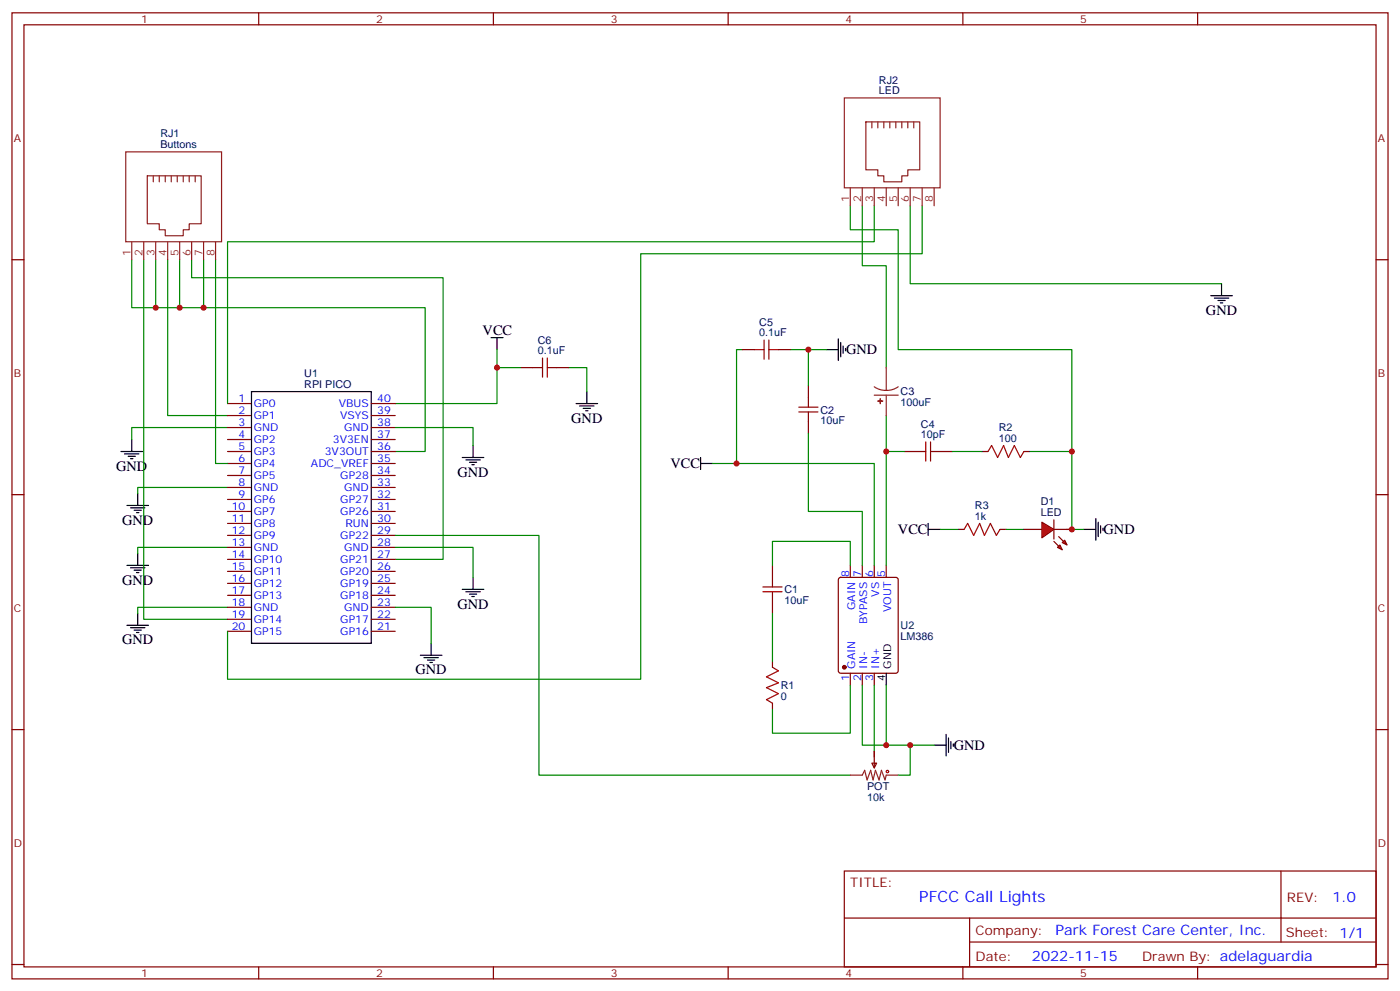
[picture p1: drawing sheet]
<svg xmlns="http://www.w3.org/2000/svg" width="412mm" height="292mm" viewBox="0 0 412 292" stroke-linecap="round" stroke-linejoin="round" font-family="sans-serif">
<g fill="none" stroke="#870000" stroke-width=".35">
<path d="M3.5 3.8h405.4v284.3h-405.4zM7.1 7.3h398.2v277.3h-398.2zM76.2 3.8v3.5M145.3 3.8v3.5M214.5 3.8v3.5M283.6 3.8v3.5M352.8 3.8v3.5M3.5 76.4h3.6M405.3 76.4h3.6M67 118.8h7.1M109.4 118.8h7M153.5 108.2h3.5"/>
<path d="M164 108.2h3.6M218.7 102.9h3.5M229.3 102.9h3.5M238.1 113.5v3.5M67 132.9h7.1M67 122.3h7.1M67 125.8h7.1M67 129.4h7.1M67 136.4h7.1M67 139.9h7.1M109.4 132.9h7M109.4 122.3h7"/>
<path d="M109.4 125.8h7M109.4 129.4h7M109.4 136.4h7M109.4 139.9h7M238.1 124.1v3.5M266.3 132.9h3.6M276.9 132.9h3.6M289.3 132.9h1.7M301.6 132.9h1.8M3.5 145.6h3.6M67 143.5h7.1M67 147h7.1"/>
<path d="M67 150.5h7.1M67 154.1h7.1M67 157.6h7.1M109.4 143.5h7M109.4 147h7M109.4 150.5h7M109.4 154.1h7M109.4 157.6h7M282.2 155.8h1.8M294.6 155.8h1.7M301.6 155.8h5.3M310.4 155.8h5.3"/>
<path d="M405.3 145.6h3.6M67 161.1h7.1M67 164.6h7.1M67 168.2h7.1M67 171.7h7.1M67 175.2h7.1M67 178.8h7.1M109.4 161.1h7M109.4 164.6h7M109.4 168.2h7M109.4 171.7h7M109.4 175.2h7"/>
<path d="M109.4 178.8h7M227.5 166.4v3.5M227.5 177v3.5M247.2 170.1l.4-.2h16.3l.6 .5 .1 27-.5 .7-16.5 .1-.6-.5-.1-27.1zM250.5 166.4v3.5M254 166.4v3.5M257.5 166.4v3.5M261.1 166.4v3.5M67 182.3h7.1M67 185.8h7.1M109.4 182.3h7M109.4 185.8h7"/>
<path d="M227.5 194.6v1.8M250.5 198.2v3.5M254 198.2v3.5M257.5 198.2v3.5M3.5 214.7h3.6M227.5 207v1.7M405.3 214.7h3.6M248.7 256.4h156.6v28.2h-156.6zM377.3 256.4v20.9M248.7 270.2h156.5M285.6 277.3h119.6M285.6 270.2v14.1"/>
<path d="M3.5 283.9h3.6M76.2 284.6v3.5M145.3 284.6v3.5M214.5 284.6v3.5M283.6 284.6v3.5M352.8 284.6v3.5M405.3 283.9h3.6"/>
</g>
<circle cx="248.7" cy="196.4" r=".53" fill="#870000" stroke="#870000" stroke-width=".35"/>
<g fill="none" stroke="#000" stroke-width=".35">
<path d="M144.6 99.4h3.6M146.4 99.4v3.5M246.9 99.7v6.4M356.7 87h6.3M357.7 87.7h4.2M358.8 88.4h2.1M359.5 89.1h.7M359.8 83.5v3.5M74.1 115.3h35.3v74h-35.3zM169.7 118.8h6.3M170.7 119.5h4.3M172.9 115.3v3.5"/>
<path d="M243.4 102.9h3.5M247.6 100.8v4.2M248.4 101.8v2.2M249.1 102.6v.7M35.6 132.9h6.4M36.7 133.6h4.2M37.7 134.3h2.2M38.5 135h.7M38.8 129.4v3.5M136.2 134.7h6.3M137.2 135.4h4.3M138.3 136.1h2.1"/>
<path d="M139 136.8h.7M139.3 131.1v3.6M171.8 120.2h2.1M172.5 120.9h.7M206.4 136.4h3.5M206.4 134.7v3.5M37.4 148.8h6.3M38.5 149.5h4.2M39.5 150.2h2.1M40.2 150.9h.7M40.6 145.2v3.6M273.4 155.8h3.5"/>
<path d="M273.4 154.1v3.5M319.3 155.8h3.5M322.8 152.6v6.4M323.5 153.7v4.2M324.2 154.8v2.1M324.9 155.5v.7M37.4 166.4h6.3M38.5 167.1h4.2M39.5 167.8h2.1M40.2 168.5h.7M40.6 162.9v3.5M136.2 173.5h6.3"/>
<path d="M137.2 174.2h4.3M138.3 174.9h2.1M139 175.6h.7M139.3 169.9v3.6M37.4 184h6.3M38.5 184.7h4.2M39.5 185.5h2.1M40.2 186.2h.7M40.6 180.5v3.5M123.8 192.9h6.4M124.9 193.6h4.2M125.9 194.3h2.2"/>
<path d="M126.6 195h.8M127 189.3v3.6M261.1 198.2v3.5M275.2 219.3h3.5M278.7 216.1v6.4M279.4 217.2v4.2M280.1 218.3v2.1M280.8 219v.7"/>
</g>
<g fill="none" stroke="#a10000" stroke-width=".35">
<path d="M157 108.2h2.8M159.8 105.4v5.6M161.2 108.2h2.8M161.2 105.4v5.6M222.2 102.9h2.9M225.1 100.1v5.6M226.5 102.9h2.8M226.5 100.1v5.6M235.3 119.8h5.6M238.1 117v2.8M235.3 121.2h5.6M238.1 121.2v2.9"/>
<path d="M269.9 132.9h2.8M272.7 130.1v5.6M274.1 132.9h2.8M274.1 130.1v5.6M291 132.9l1.1-1.8 1.8 3.6 1.7-3.6 1.4 3.6 1.8-3.6 1.8 3.6 1-1.8M284 155.8l1-1.7 1.8 3.5 1.8-3.5 1.4 3.5 1.7-3.5 1.8 3.5 1.1-1.8M224.7 174.2h5.7M224.7 172.8h5.7M227.5 169.9v2.9M227.5 174.2v2.8M227.5 196.4l1.8 1-3.5 1.8 3.5 1.8-3.5 1.4 3.5 1.8-3.5 1.7 1.7 1.1"/>
</g>
<g fill="none" stroke="#008700" stroke-width=".35">
<path d="M38.8 76.4v14.2h86.4v42.3h-8.8M42.3 76.4v105.9h24.7M45.9 76.4v14.2M49.4 76.4v45.9h17.6M52.9 76.4v14.2M56.4 76.4v5.3h74.1v82.9h-14.1M60 76.4v14.2M63.5 76.4v60h3.5M250.5 60.6v7h14.1v35.3h51.1v30M254 60.6v17.6h7.1v30M257.5 60.6v10.6h-190.5v47.6M268.1 60.6v22.9h91.7"/>
<path d="M271.6 60.6v14.1h-82.9v125.2h-121.7v-14.1M146.4 102.9v15.9h-30M146.4 108.2h7.1M167.6 108.2h5.3v7.1M218.7 102.9h-1.7v33.5M232.8 102.9h5.3v10.6M238.1 102.9h5.3M67 125.8h-28.2v3.6M116.4 125.8h22.9v5.3M209.9 136.4h47.6v30M238.1 127.6v22.9h15.9v15.9M261.1 122.3v10.6"/>
<path d="M266.3 132.9h-5.2v33.5M280.5 132.9h8.8M303.4 132.9h12.3v22.9M67 143.5h-26.4v1.7M116.4 157.6h42.3v70.5h91.8M276.9 155.8h5.3M296.3 155.8h5.3M314 155.8h5.3M67 161.1h-26.4v1.8M67 178.8h-26.4v1.7M116.4 161.1h22.9v8.8M227.5 166.4v-7.1h23v7.1"/>
<path d="M227.5 180.5v14.1M250.5 201.7v14.1h-23v-7.1M254 201.7v17.6h7.1M257.5 201.7v19.4M261.1 201.7v17.6h14.1M268.1 219.3v8.8h-3.5"/>
</g>
<g fill="none" stroke="#8c2424" stroke-width=".35">
<path d="M248.7 28.8h28.2v26.5h-28.2zM255.1 35.9h15.8v14.1h-3.5v1.8h-1.8v1.7h-5.3v-1.7h-1.7v-1.8h-3.5zM256.8 35.9v1.7M258.6 35.9v1.7M260.3 35.9v1.7M262.1 35.9v1.7M263.9 35.9v1.7M265.6 35.9v1.7M267.4 35.9v1.7M269.2 35.9v1.7M37 44.7h28.3v26.5h-28.3zM43.4 51.8h15.9v14.1h-3.6v1.7h-1.7v1.8h-5.3v-1.8h-1.8v-1.7h-3.5z"/>
<path d="M45.2 51.8v1.7M46.9 51.8v1.7M48.7 51.8v1.7M50.4 51.8v1.7M52.2 51.8v1.7M54 51.8v1.7M55.7 51.8v1.7M57.5 51.8v1.7M250.5 55.3v5.3M254 55.3v5.3M257.5 55.3v5.3M261.1 55.3v5.3"/>
<path d="M264.6 55.3v5.3M268.1 55.3v5.3M271.6 55.3v5.3M275.2 55.3v5.3M38.8 71.2v5.2M42.3 71.2v5.2M45.9 71.2v5.2M49.4 71.2v5.2M52.9 71.2v5.2M56.4 71.2v5.2M60 71.2v5.2M63.5 71.2v5.2"/>
<path d="M257.5 113.8l1.7 .9 1.9 .2M257.5 116.3h7.1M261.1 108.2v6.7M261.1 116.3v6M264.6 113.8l-1.7 .9-1.8 .2"/>
</g>
<g fill="#8c2424" stroke="#8c2424" stroke-width=".35">
<path d="M258.6 118l1.4 .1z"/>
<path d="M259.3 117.4v1.4z"/>
</g>
<g fill="#f00" stroke="#870000" stroke-width=".35">
<path d="M312.9 159.7l.7-.7 .7 1.4z"/>
<path d="M311.5 161.1l.7-.7 .7 1.4z"/>
</g>
<g fill="#870000" stroke="#870000" stroke-width=".35">
<path d="M311.9 157.9l1.4 1.4z"/>
<path d="M310.4 159.3l1.5 1.5z"/>
</g>
<g fill="#f00" stroke="#870000" stroke-width=".35">
<path d="M310.4 153v5.6z"/>
<path d="M306.9 153.7l3.5 2.1-3.5 2.5z"/>
</g>
<path d="M250.5 228.1h3.5l.7-1.4 .7 2.9 1.1-2.9 .7 2.9 .7-2.9 1 2.9 .7-2.9 1.1 2.9 .4-1.5h3.5" fill="none" stroke="#8c2424" stroke-width=".35"/>
<path d="M256.8 224.6h1.4l-.7 1.4zM257.5 221.1v4.9" fill="none" stroke="#870000" stroke-width=".35"/>
<circle cx="261.4" cy="227.1" r=".35" fill="none" stroke="#a10000" stroke-width=".35"/>
<path d="M116.4 178.8h10.6v10.5" fill="none" stroke="#008700" stroke-width=".35"/>
<g fill="#c00">
<circle cx="217" cy="136.4" r=".88"/>
<circle cx="238.1" cy="102.9" r=".88"/>
<circle cx="261.1" cy="132.9" r=".88"/>
<circle cx="315.7" cy="155.8" r=".88"/>
<circle cx="315.7" cy="132.9" r=".88"/>
<circle cx="268.1" cy="219.3" r=".88"/>
<circle cx="261.1" cy="219.3" r=".88"/>
<circle cx="146.4" cy="108.2" r=".88"/>
<circle cx="45.9" cy="90.6" r=".88"/>
<circle cx="52.9" cy="90.6" r=".88"/>
<circle cx="60" cy="90.6" r=".88"/>
</g>
<text font-size="4.6" fill="#00f" x="270.8" y="265.4">PFCC Call Lights</text>
<g font-size="4.2">
<text x="355.2" y="92.7">GND</text>
<text x="142.2" y="98.7">VCC</text>
<text x="249.2" y="104.3">GND</text>
<text x="168.3" y="124.4">GND</text>
<text x="197.5" y="137.9">VCC</text>
<text x="34.2" y="138.5">GND</text>
<text x="134.8" y="140.3">GND</text>
<text x="36" y="154.4">GND</text>
<text x="264.5" y="157.3">VCC</text>
<text x="325.1" y="157.3">GND</text>
<text x="36" y="172">GND</text>
<text x="134.8" y="179.1">GND</text>
<text x="36" y="189.7">GND</text>
<text x="122.4" y="198.5">GND</text>
<text x="281" y="220.8">GND</text>
</g>
<g font-size="4.2" fill="#00f">
<text x="392.5" y="265.6">1.0</text>
<text x="310.9" y="275.2">Park Forest Care Center, Inc.</text>
<text x="304" y="283">2022-11-15</text>
</g>
<g font-size="3.9" fill="#800">
<text x="250.5" y="260.9">TITLE:</text>
<text x="379.1" y="265.6">REV:</text>
<text x="287.4" y="275.1">Company:</text>
<text x="378.7" y="275.8">Sheet: 1/1</text>
<text x="287.4" y="282.8">Date:</text>
<text x="336.4" y="282.9">Draw</text>
<text x="346.6" y="282.9">n By: adelaguardia</text>
</g>
<g font-size="3.2" fill="#800">
<text x="41.6" y="6.8">1</text>
<text x="110.8" y="6.8">2</text>
<text x="179.9" y="6.8">3</text>
<text x="249.1" y="6.8">4</text>
<text x="318.2" y="6.8">5</text>
<text x="4.1" y="41.9">A</text>
<text x="405.9" y="41.9">A</text>
<text x="4.1" y="111">B</text>
<text x="405.9" y="111">B</text>
<text x="4.1" y="180.2">C</text>
<text x="405.9" y="180.2">C</text>
<text x="4.1" y="249.3">D</text>
<text x="405.9" y="249.3">D</text>
<text x="41.6" y="287.6">1</text>
<text x="110.8" y="287.6">2</text>
<text x="179.9" y="287.6">3</text>
<text x="249.1" y="287.6">4</text>
<text x="318.2" y="287.6">5</text>
</g>
<g font-size="3.2" fill="#000080">
<text x="258.9" y="27.8">LED</text>
<text x="258.9" y="24.6">RJ2</text>
<text x="47.3" y="40.5">RJ1</text>
<text x="47.3" y="43.6">Buttons</text>
<text x="223.7" y="95.8">C5</text>
<text x="158.4" y="101.1">C6</text>
<text x="223.7" y="99">0.1uF</text>
<text x="158.4" y="104.3">0.1uF</text>
<text x="89.6" y="110.9">U1</text>
<text x="89.6" y="114.1">RPI PICO</text>
<text x="265.3" y="119.6">100uF</text>
<text x="265.3" y="116.4">C3</text>
<text x="241.7" y="124.9">10uF</text>
<text x="241.7" y="121.8">C2</text>
<text x="271.3" y="125.9">C4</text>
<text x="271.3" y="129">10pF</text>
<text x="294.2" y="130.1">100</text>
<text x="294.2" y="126.9">R2</text>
<text x="287.2" y="149.9">R3</text>
<text x="306.6" y="148.8">D1</text>
<text x="287.2" y="153">1k</text>
<text x="306.6" y="151.9">LED</text>
<text x="231.1" y="177.8">10uF</text>
<text x="231.1" y="174.7">C1</text>
<text x="265.3" y="185.3">U2</text>
<text x="265.3" y="188.4">LM386</text>
<text x="230" y="202.9">R1</text>
<text x="230" y="206">0</text>
<text x="255.4" y="232.6">POT</text>
<text x="255.4" y="235.7">10k</text>
</g>
<g font-size="3.2" fill="#8d2323">
<text x="250.1" y="59.4" transform="rotate(-90 250.1 59.4)">1</text>
<text x="253.6" y="59.4" transform="rotate(-90 253.6 59.4)">2</text>
<text x="257.2" y="59.4" transform="rotate(-90 257.2 59.4)">3</text>
<text x="260.7" y="59.4" transform="rotate(-90 260.7 59.4)">4</text>
<text x="264.2" y="59.4" transform="rotate(-90 264.2 59.4)">5</text>
<text x="267.8" y="59.4" transform="rotate(-90 267.8 59.4)">6</text>
<text x="271.3" y="59.4" transform="rotate(-90 271.3 59.4)">7</text>
<text x="274.8" y="59.4" transform="rotate(-90 274.8 59.4)">8</text>
<text x="38.5" y="75.3" transform="rotate(-90 38.5 75.3)">1</text>
<text x="42" y="75.3" transform="rotate(-90 42 75.3)">2</text>
<text x="45.5" y="75.3" transform="rotate(-90 45.5 75.3)">3</text>
<text x="49" y="75.3" transform="rotate(-90 49 75.3)">4</text>
<text x="52.6" y="75.3" transform="rotate(-90 52.6 75.3)">5</text>
<text x="56.1" y="75.3" transform="rotate(-90 56.1 75.3)">6</text>
<text x="59.6" y="75.3" transform="rotate(-90 59.6 75.3)">7</text>
<text x="63.1" y="75.3" transform="rotate(-90 63.1 75.3)">8</text>
</g>
<g font-size="3.2" fill="#00f">
<text x="70.3" y="118.4">1</text>
<text x="74.8" y="119.8">GP0</text>
<text x="99.8" y="119.8">VBUS</text>
<text x="111.1" y="118.4">40</text>
<text x="70.3" y="122">2</text>
<text x="70.3" y="125.5">3</text>
<text x="74.8" y="123.4">GP1</text>
<text x="100.2" y="123.4">VSYS</text>
<text x="111.1" y="125.5">38</text>
<text x="111.1" y="122">39</text>
<text x="70.3" y="129">4</text>
<text x="74.8" y="126.9">GND</text>
<text x="74.8" y="130.4">GP2</text>
<text x="98.1" y="130.4">3V3EN</text>
<text x="101.4" y="126.9">GND</text>
<text x="111.1" y="129">37</text>
<text x="70.3" y="132.5">5</text>
<text x="70.3" y="136.1">6</text>
<text x="74.8" y="133.9">GP3</text>
<text x="74.8" y="137.5">GP4</text>
<text x="91.6" y="137.5">ADC_VREF</text>
<text x="95.7" y="133.9">3V3OUT</text>
<text x="111.1" y="136.1">35</text>
<text x="111.1" y="132.5">36</text>
<text x="70.3" y="139.6">7</text>
<text x="70.3" y="143.1">8</text>
<text x="74.8" y="141">GP5</text>
<text x="100.2" y="141">GP28</text>
<text x="111.1" y="143.1">33</text>
<text x="111.1" y="139.6">34</text>
<text x="70.3" y="146.6">9</text>
<text x="74.8" y="144.5">GND</text>
<text x="74.8" y="148.1">GP6</text>
<text x="100.2" y="148.1">GP27</text>
<text x="101.4" y="144.5">GND</text>
<text x="111.1" y="146.6">32</text>
<text x="68.3" y="150.2">10</text>
<text x="68.3" y="153.7">11</text>
<text x="74.8" y="151.6">GP7</text>
<text x="74.8" y="155.1">GP8</text>
<text x="100.2" y="151.6">GP26</text>
<text x="101.8" y="155.1">RUN</text>
<text x="111.1" y="150.2">31</text>
<text x="111.1" y="153.7">30</text>
<text x="68.3" y="157.2">12</text>
<text x="68.3" y="160.8">13</text>
<text x="74.8" y="158.6">GP9</text>
<text x="100.2" y="158.6">GP22</text>
<text x="111.1" y="160.8">28</text>
<text x="111.1" y="157.2">29</text>
<text x="68.3" y="164.3">14</text>
<text x="68.3" y="167.8">15</text>
<text x="74.8" y="162.2">GND</text>
<text x="74.8" y="165.7">GP10</text>
<text x="100.2" y="165.7">GP21</text>
<text x="101.4" y="162.2">GND</text>
<text x="111.1" y="167.8">26</text>
<text x="111.1" y="164.3">27</text>
<text x="68.3" y="171.3">16</text>
<text x="74.8" y="169.2">GP11</text>
<text x="74.8" y="172.8">GP12</text>
<text x="100.2" y="172.8">GP19</text>
<text x="100.2" y="169.2">GP20</text>
<text x="111.1" y="171.3">25</text>
<text x="250.1" y="169.8" transform="rotate(-90 250.1 169.8)">8</text>
<text x="253.6" y="169.8" transform="rotate(-90 253.6 169.8)">7</text>
<text x="257.2" y="169.8" transform="rotate(-90 257.2 169.8)">6</text>
<text x="260.7" y="169.8" transform="rotate(-90 260.7 169.8)">5</text>
<text x="68.3" y="174.9">17</text>
<text x="68.3" y="178.4">18</text>
<text x="74.8" y="176.3">GP13</text>
<text x="74.8" y="179.8">GND</text>
<text x="100.2" y="176.3">GP18</text>
<text x="101.4" y="179.8">GND</text>
<text x="111.1" y="178.4">23</text>
<text x="111.1" y="174.9">24</text>
<text x="251.9" y="179.6" transform="rotate(-90 251.9 179.6)">GAIN</text>
<text x="258.9" y="175.6" transform="rotate(-90 258.9 175.6)">VS</text>
<text x="68.3" y="181.9">19</text>
<text x="68.3" y="185.5">20</text>
<text x="74.8" y="183.3">GP14</text>
<text x="100.2" y="183.3">GP17</text>
<text x="111.1" y="181.9">22</text>
<text x="111.1" y="185.5">21</text>
<text x="255.4" y="183.8" transform="rotate(-90 255.4 183.8)">BYPASS</text>
<text x="262.5" y="180.2" transform="rotate(-90 262.5 180.2)">VOUT</text>
<text x="74.8" y="186.9">GP15</text>
<text x="100.2" y="186.9">GP16</text>
<text x="251.9" y="196.8" transform="rotate(-90 251.9 196.8)">GAIN</text>
<text x="255.4" y="196.8" transform="rotate(-90 255.4 196.8)">IN-</text>
<text x="258.9" y="196.8" transform="rotate(-90 258.9 196.8)">IN+</text>
<text x="250.1" y="200.3" transform="rotate(-90 250.1 200.3)">1</text>
<text x="253.6" y="200.3" transform="rotate(-90 253.6 200.3)">2</text>
<text x="257.2" y="200.3" transform="rotate(-90 257.2 200.3)">3</text>
</g>
<g font-size="3.2">
<text x="262.5" y="196.8" transform="rotate(-90 262.5 196.8)">GND</text>
<text x="260.7" y="200.3" transform="rotate(-90 260.7 200.3)">4</text>
</g>
</svg>
